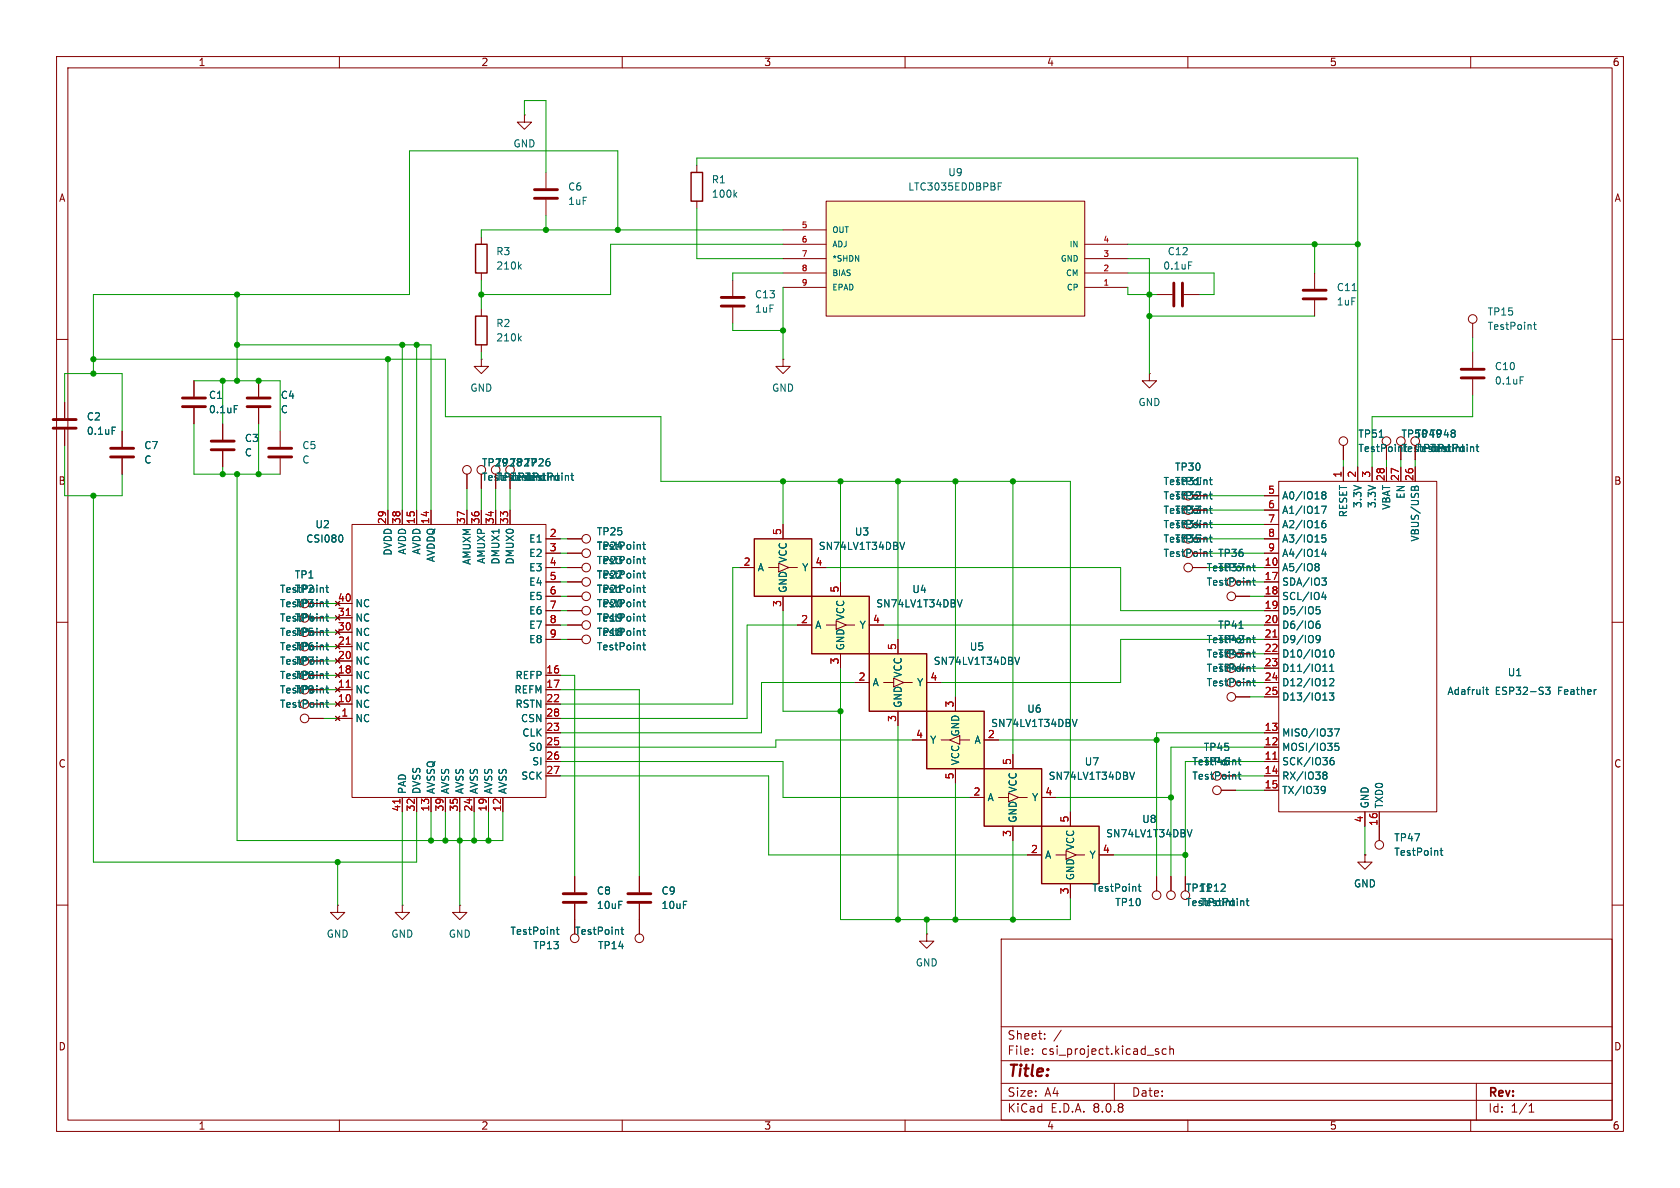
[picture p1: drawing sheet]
<svg xmlns="http://www.w3.org/2000/svg" width="297mm" height="210mm" viewBox="0 0 297 210" stroke-linecap="round" stroke-linejoin="round" font-family="sans-serif">
<g fill="none" stroke="#840000" stroke-width=".18">
<path d="M10 10h277v190h-277zM12 12h273v186h-273zM60 10v2M110 10v2M160 10v2M210 10v2M260 10v2M10 60h2M285 60h2M10 110h2M285 110h2M10 160h2"/>
<path d="M177 166h108v32h-108zM285 160h2M60 198v2M110 198v2M160 198v2M177 194.5h108M177 191.5h108M177 187.5h108M177 181.5h108M182.5 186.3v.1M182.5 185.5v.1M184.7 183.6v.1"/>
<path d="M184.7 182.8v.1M187.6 182.1l-1.3 2M197 191.5v3M204.5 185.9l.3 .1 .1 .2-.2 .2h-.3M204.5 185.4l.3 .1M206.2 185.5l-.5-.1-.2 .3v.4l.1 .2h.6M206.8 185.5l.2-.1 .4 .1 .1 .9M206.8 184.9v1.5M210 198v2M260 198v2M261 191.5v6.5M270.3 196.6h.9"/>
<path d="M270.3 195.5l.4-.4v1.5"/>
</g>
<path d="M221.6 99.6v1.1l.3 .2M221.4 100.1h.5" fill="none" stroke="#006464" stroke-width=".18"/>
<path d="M174 135.9h10.1v10.2h-10.1z" fill="#ffffc2"/>
<path d="M84.1 55.9h2v5.1h-2zM84.1 43.2h2v5.1h-2zM174 135.9h10.1v10.2h-10.1z" fill="none" stroke="#840000" stroke-width=".25"/>
<g fill="none" stroke="#840000" stroke-width=".18">
<path d="M85.1 41.9v1.3M85.1 48.3v1.2M85.1 54.6v1.3M85.1 63.5v1.3h1.3l-1.3 1.2-1.3-1.2h1.3M85.1 63.5h.1M85.1 61v1.2M179.1 133.4v2.5M171.4 141h2.6M176.5 141h1.8M178.3 140.2l1.8 .8-1.8 .7zM179.1 146.1v2.5M180.1 141h1.5"/>
<path d="M184.1 141h2.6"/>
</g>
<path d="M91.8 59.8l.4 .5M91.8 47.1l.4 .5M92.2 59.4l-.5 .5M92.2 46.7l-.5 .5M199.7 136.5l.4 1.3 .5-1.3" fill="none" stroke="#006464" stroke-width=".18"/>
<path d="M163.8 125.7h10.2v10.2h-10.2z" fill="#ffffc2"/>
<path d="M163.8 125.7h10.2v10.2h-10.2z" fill="none" stroke="#840000" stroke-width=".25"/>
<path d="M161.3 130.8h2.5M166.4 130.8h1.5M167.9 130.8l1.8-.8v1.6zM168.9 123.2v2.5M168.9 135.9v2.5M169.7 130.8h1.7M174 130.8h2.5" fill="none" stroke="#840000" stroke-width=".18"/>
<path d="M189.6 127.2l.4 1.2 .4-1.2" fill="none" stroke="#006464" stroke-width=".18"/>
<path d="M153.7 115.6h10.1v10.1h-10.1z" fill="#ffffc2"/>
<path d="M122.2 30.5h2v5.1h-2zM153.7 115.6h10.1v10.1h-10.1z" fill="none" stroke="#840000" stroke-width=".25"/>
<g fill="none" stroke="#840000" stroke-width=".18">
<path d="M92.7 20.3v1.3h1.3l-1.3 1.3-1.3-1.3h1.3M92.7 20.3h.1M96.5 30.5v2.8M96.5 35.3v2.8M123.2 29.2v1.3M123.2 35.6v1.2M129.5 49.5v2.8M129.5 54.4v2.8M232.4 48.3v2.8M232.4 53.1v2.8M45.7 67.3v2.8M45.7 72.1v2.8"/>
<path d="M49.5 76.2v2.8M138.4 63.5v1.3h1.3l-1.3 1.2-1.2-1.2h1.2M138.4 63.5h.1M49.5 81v2.8M62.2 92.7h34.3v48.3h-34.3zM68.6 90.2v2.5M71.1 90.2v2.5M73.7 90.2v2.5M76.2 90.2v2.5M82.5 90.2v2.5M85.1 90.2v2.5M87.6 90.2v2.5"/>
<path d="M90.2 83.8v2.6M90.2 90.2v2.5M96.5 95.3h2.6M96.5 97.8h2.6M223.5 87.6h2.6M223.5 90.2h2.6M223.5 92.7h2.6M223.5 95.3h2.6M223.5 97.8h2.6M226.1 85.1h27.9v58.4h-27.9zM237.5 82.6v2.5M240 82.6v2.5"/>
<path d="M242.6 82.6v2.5M245.1 82.6v2.5M247.6 82.6v2.5M250.2 82.6v2.5M59.3 113.9l.8 .8M59.7 119.4h2.5M59.7 116.8h2.5M59.7 114.3h2.5M59.7 111.8h2.5M59.7 109.2h2.5M59.7 106.7h2.5M60.1 113.9l-.8 .8"/>
<path d="M96.5 105.4h2.6M96.5 100.3h2.6M96.5 102.9h2.6M96.5 108h2.6M96.5 110.5h2.6M96.5 113h2.6M96.5 119.4h2.6M158 119.9l1.8 .8-1.8 .7zM158.7 113v2.6M210.8 100.3h2.6M218.4 105.4h2.6M223.5 105.4h2.6"/>
<path d="M223.5 100.3h2.6M223.5 102.9h2.6M223.5 108h2.6M223.5 110.5h2.6M223.5 113h2.6M223.5 115.6h2.6M223.5 118.1h2.6M54.6 127h2.5M59.3 126.6l.8 .8M59.3 121.5l.8 .8M59.7 127h2.5M59.7 124.5h2.5"/>
<path d="M59.7 121.9h2.5M60.1 126.6l-.8 .8M60.1 121.5l-.8 .8M96.5 134.6h2.6M96.5 132.1h2.6M96.5 129.5h2.6M96.5 137.2h2.6M96.5 127h2.6M96.5 124.5h2.6M96.5 121.9h2.6M151.1 120.7h2.6M156.2 120.7h1.8"/>
<path d="M158.7 125.7v2.6M159.8 120.7h1.5M163.8 120.7h2.6M215.9 139.7h2.5M218.4 123.2h2.6M223.5 120.7h2.6M223.5 139.7h2.6M223.5 123.2h2.6M223.5 134.6h2.6M223.5 132.1h2.6M223.5 129.5h2.6M223.5 137.2h2.6"/>
<path d="M71.1 141v2.5M73.7 141v2.5M76.2 141v2.5M78.7 141v2.5M81.3 141v2.5M83.8 141v2.5M86.4 141v2.5M88.9 141v2.5M204.5 154.9v2.6M207 154.9v2.6M209.5 154.9v2.6M241.3 151.1v1.3h1.3l-1.3 1.3-1.3-1.3h1.3"/>
<path d="M241.3 151.1h.1M241.3 143.5v2.6M243.8 143.5v5.1M59.7 160v1.3h1.3l-1.3 1.3-1.3-1.3h1.3M59.7 160h.1M71.1 160v1.3h1.3l-1.3 1.3-1.3-1.3h1.3M71.1 160h.1M163.8 165.1v1.3h1.3l-1.3 1.2-1.2-1.2h1.2M163.8 165.1h.1"/>
<circle cx="90.2" cy="83.1" r=".76"/>
<circle cx="210.1" cy="100.3" r=".76"/>
<circle cx="217.7" cy="105.4" r=".76"/>
<circle cx="53.8" cy="127" r=".76"/>
<circle cx="215.1" cy="139.7" r=".76"/>
<circle cx="217.7" cy="123.2" r=".76"/>
<circle cx="204.5" cy="158.2" r=".76"/>
<circle cx="207" cy="158.2" r=".76"/>
<circle cx="209.5" cy="158.2" r=".76"/>
<circle cx="243.8" cy="149.4" r=".76"/>
</g>
<g fill="none" stroke="#006464" stroke-width=".18">
<path d="M129.9 34.4l.4 .5M130.3 34l-.5 .5M239.1 51.4h.7M60.4 94.6l.2 .4-.2 .8M100.9 84.1h.5M101.1 83.6v1.1l.3 .2M213.8 92.4h.5M213.8 89.9h.5M213.8 97.5h.5M213.8 95h.5M213.8 87.4h.5M214 89.5v1.1l.3 .1"/>
<path d="M214 86.9v1.1l.3 .2M214 92v1.1l.3 .2M214 94.6v1l.3 .2M214 97.1v1.1l.3 .2M232.6 99.7l.4-.1 .1 .2 .1 .1-.2 .3M233.6 89.5h.9l-.6 1.2M233.9 87.5l-.2-.3 .2-.3h.3l.2 .3-.2 .3M233.9 87.5l-.2 .2v.4l.2 .1 .4-.1 .1-.1v-.3l-.2-.2M233.9 87.5h.3M234 97l-.3 .9h.8M234.3 97.5v.9M234.3 92l-.4 .1a.86 .86 0 0 0 0 1.2l.4-.1 .1-.5-.2-.2h-.3l-.2 .2"/>
<path d="M234.3 94.6h-.6v.6l.2-.2 .4 .1 .1 .2-.1 .4-.1 .1-.5-.1M250.1 86.2l.2-.3 .3 .1 .2 .7M250.1 86.2l-.2-.2-.3 .1-.1 .6M250.1 86.2v.5M57.6 109h.5M57.6 111.5h.5M57.6 114h.5M57.6 116.6h.5M57.6 119.1h.5M57.6 103.9h.5M57.6 106.4h.5M57.8 106v1.1l.3 .2"/>
<path d="M57.8 108.5v1.1l.3 .2M57.8 111.1v1.1l.3 .1M57.8 113.6v1.1l.3 .2M57.8 118.7v1.1l.3 .2M57.8 103.4v1.1l.3 .2M57.8 116.1v1.1l.3 .2M179.4 116.2l.4 1.3 .4-1.3M221.4 117.8h.5M221.4 102.6h.5M221.6 102.2v1.1l.3 .1M221.6 117.4v1.1l.3 .2M221.6 120v1l.3 .2"/>
<path d="M232.6 100.1l.1 .1M232.7 107.3h.6M232.7 107.8l.4-.1 .3 .3-.1 .5h-.6M232.7 110.4l.4-.1 .3 .2-.1 .5-.4 .1-.2-.2M232.7 112.5l.2-.2 .4 .2a.84 .84 0 0 1-.3 1.1h-.2M232.7 100.2h.3M232.7 100.2h-.1M233 100.2l.2 .2-.1 .4-.1 .1-.4-.1M233.3 109.8l-.4 .1-.2 .2M233.4 112.9l-.3 .2-.4-.1M233.7 102.2h.8l-.5 .5 .4 .1 .1 .4-.3 .2h-.3M233.9 118.7h.7"/>
<path d="M234 104.7l-.3 .9h.8M234.3 105.1v.9M235.1 118.7h.7M235.1 117.8l.3-.4v1.3M235.3 114.9h.1a.68 .68 0 0 1 .4 .6 .68 .68 0 0 1-.4 .6 .84 .84 0 0 1-.1-1.2zM57.6 124.2h.5M57.6 121.7h.5M57.8 121.2v1.1l.3 .2M57.8 123.8v1.1l.3 .1M218.9 134.4h.5M218.9 136.9h.5M219.1 133.9v1.1l.3 .2"/>
<path d="M219.1 136.5v1.1l.3 .1M221.4 120.4h.5M233.7 139.1l.3-.1 .2 .1a.84 .84 0 0 1-.3 1.2h-.2M233.9 136.8l.2 .2M233.9 136.7l.2-.2h.4l.1 .3-.3 .2M234.1 137l-.2 .3M234.1 137h.2M234.3 139.6l-.3 .2-.3-.1M234.3 137l.3 .3-.1 .3-.4 .1-.2-.2M235 122.5h.8l-.4 .5 .3 .1v.5l-.1 .2-.6-.2M235.1 120.1l.5-.1 .2 .3-.8 .9h.8M235.7 133.9l-.3 .1a.86 .86 0 0 0 0 1.2l.4-.1 .1-.4-.3-.3-.3 .1-.2 .2"/>
<path d="M235.9 128.8h.9l-.6 1.3M236.6 131.4h-.6v.6l.2-.1h.4l.1 .2-.1 .4-.1 .2-.5-.2M262.7 121.9h.4M262.8 121.5v1.1l.3 .2M273.2 121.5h.8l-.4 .5 .4 .1v.5l-.2 .2-.6-.2M201.2 156.7h.5M201.4 156.3v1.1l.3 .2M217.9 158.8v1.1l.3 .2M217.9 159.2l.3 .3-.1 .5-.2 .1-.3-.1M218.2 159.2l-.6 .2M218.7 158.8v.1M218.7 159.2v.9"/>
<path d="M219.3 159.4l.2-.2 .3 .1 .1 .8M219.3 159.2v.9M220.3 159.2h.5M220.5 158.8v1.1l.3 .2M254.6 150.4h.5M254.8 149.9v1.1l.3 .2"/>
</g>
<path d="M94.5 35.1h4.1M94.5 33.5h4.1M127.5 54.1h4.1M127.5 52.6h4.1M230.4 51.3h4M230.4 52.8h4M43.7 71.9h4.1M43.7 70.4h4.1M47.5 79.2h4.1M47.5 80.8h4.1" fill="none" stroke="#840000" stroke-width=".51"/>
<path d="M61.2 113.9h.7M61.2 108.8h.7M225 112.6h.8M61.2 121.5h.7M225 134.2h.8M70.7 141.3v.7" fill="none" stroke="#a90000" stroke-width=".18"/>
<path d="M146 35.6h45.8v20.3h-45.8z" fill="#ffffc2"/>
<g fill="none" stroke="#840000" stroke-width=".18">
<path d="M146 35.6h45.8v20.3h-45.8zM138.4 50.8h7.6M138.4 48.3h7.6M138.4 45.7h7.6M138.4 43.2h7.6M138.4 40.6h7.6M191.8 50.8h7.6M191.8 48.3h7.6M191.8 45.7h7.6M191.8 43.2h7.6M82.5 83.8v2.6M85.1 83.8v2.6"/>
<path d="M87.6 83.8v2.6M100.3 108h2.6M100.3 110.5h2.6M100.3 113h2.6"/>
<circle cx="82.5" cy="83.1" r=".76"/>
<circle cx="85.1" cy="83.1" r=".76"/>
<circle cx="87.6" cy="83.1" r=".76"/>
<circle cx="103.6" cy="107.9" r=".76"/>
<circle cx="103.6" cy="113" r=".76"/>
<circle cx="103.6" cy="110.5" r=".76"/>
</g>
<g fill="none" stroke="#006464" stroke-width=".18">
<path d="M176.5 32.9h.4M176.5 32.3h.6M113.6 109h.5M113.6 111.5h.5M113.6 114h.5M113.8 108.5v1.1l.3 .2M113.8 111.1v1.1l.3 .1M113.8 113.6v1.1l.3 .2M219 111.1h.8M221.4 115.3h.5M221.4 112.8h.5M221.6 112.3v1.1l.3 .2"/>
<path d="M221.6 114.9v1.1l.3 .1"/>
</g>
<path d="M184.1 146.1h10.2v10.1h-10.2z" fill="#ffffc2"/>
<path d="M184.1 146.1h10.2v10.1h-10.2z" fill="none" stroke="#840000" stroke-width=".25"/>
<g fill="none" stroke="#840000" stroke-width=".18">
<path d="M11.4 71.1v2.8M11.4 75.9v2.8M21.6 76.2v2.8M34.3 67.3v2.8M34.3 72.1v2.8M203.2 66v1.3h1.3l-1.3 1.3-1.3-1.3h1.3M203.2 66h.1M245.1 78.7v2.6M247.6 78.7v2.6M250.2 78.7v2.6M260.3 62.2v2.8M260.3 67.1v2.8"/>
<path d="M21.6 81v2.8M100.3 95.3h2.6M100.3 97.8h2.6M100.3 105.4h2.6M100.3 102.9h2.6M100.3 100.3h2.6M101.6 154.9v2.8M101.6 159.8v5.3M113 154.9v2.8M113 159.8v5.3M181.6 151.1h2.5M186.7 151.1h1.8"/>
<path d="M188.5 150.4l1.7 .7-1.7 .8zM189.2 143.5v2.6M189.2 156.2v2.6M190.2 151.1h1.6M194.3 151.1h2.5"/>
<circle cx="245.1" cy="78" r=".76"/>
<circle cx="247.6" cy="78" r=".76"/>
<circle cx="250.2" cy="78" r=".76"/>
<circle cx="103.6" cy="95.2" r=".76"/>
<circle cx="103.6" cy="97.8" r=".76"/>
<circle cx="103.6" cy="102.9" r=".76"/>
<circle cx="103.6" cy="100.3" r=".76"/>
<circle cx="103.6" cy="105.4" r=".76"/>
<circle cx="101.6" cy="165.9" r=".76"/>
<circle cx="113" cy="165.9" r=".76"/>
</g>
<g fill="none" stroke="#006464" stroke-width=".18">
<path d="M19.8 75.5h.6M41.4 71.7h.6M260.9 79h.5M261.1 78.6v1l.3 .2M268.7 66.6h.7M113.6 96.3h.5M113.6 98.8h.5M113.8 95.8v1.1l.3 .2M113.8 98.4v1.1l.3 .1M113.6 106.4h.5M113.6 103.9h.5M113.6 101.3h.5"/>
<path d="M113.8 100.9v1.1l.3 .2M113.8 103.4v1.1l.3 .2M113.8 106v1.1l.3 .2M209.9 146.7l.4 1.2 .4-1.2M98.3 164.3h.5M98.5 163.9v1.1l.3 .2M109.8 164.3h.5M110 163.9v1.1l.3 .2"/>
</g>
<path d="M9.4 75.7h4.1M9.4 74.2h4.1M19.6 79.2h4M32.3 71.9h4M32.3 70.4h4M258.3 65.3h4.1M258.3 66.8h4.1M19.6 80.8h4M99.6 159.5h4M99.6 158h4M111 159.5h4.1M111 158h4.1" fill="none" stroke="#840000" stroke-width=".51"/>
<path d="M133.3 95.3h10.2v10.1h-10.2z" fill="#ffffc2"/>
<path d="M133.3 95.3h10.2v10.1h-10.2z" fill="none" stroke="#840000" stroke-width=".25"/>
<path d="M204.5 52.1h2.8M209.3 52.1h2.8M137.7 99.6l1.7 .7-1.7 .8zM138.4 92.7v2.6M130.8 100.3h2.5M135.9 100.3h1.8M138.4 105.4v2.6M139.4 100.3h1.6M143.5 100.3h2.5M81.3 160v1.3h1.2l-1.2 1.3-1.3-1.3h1.3M81.3 160h.1" fill="none" stroke="#840000" stroke-width=".18"/>
<path d="M210.1 46.3h.6M159.1 95.9l.4 1.2 .4-1.2" fill="none" stroke="#006464" stroke-width=".18"/>
<path d="M207.5 50v4.1M209 50v4.1" fill="none" stroke="#840000" stroke-width=".51"/>
<path d="M143.5 105.4h10.2v10.2h-10.2z" fill="#ffffc2"/>
<path d="M143.5 105.4h10.2v10.2h-10.2z" fill="none" stroke="#840000" stroke-width=".25"/>
<g fill="none" stroke="#840000" stroke-width=".18">
<path d="M260.3 57.2v2.5M11.4 71.1v2.8M11.4 75.9v2.8M21.6 76.2v2.8M34.3 67.3v2.8M34.3 72.1v2.8M39.4 74.9v2.8M39.4 79.8v2.8M45.7 67.3v2.8M45.7 72.1v2.8M237.5 78.7v2.6M245.1 78.7v2.6"/>
<path d="M247.6 78.7v2.6M250.2 78.7v2.6M21.6 81v2.8M68.6 90.2v2.5M71.1 90.2v2.5M73.7 90.2v2.5M76.2 90.2v2.5M82.5 83.8v2.6M82.5 90.2v2.5M85.1 83.8v2.6M85.1 90.2v2.5M87.6 83.8v2.6"/>
<path d="M87.6 90.2v2.5M90.2 83.8v2.6M90.2 90.2v2.5M96.5 97.8h2.6M96.5 95.3h2.6M100.3 97.8h2.6M100.3 95.3h2.6M138.4 92.7v2.6M223.5 97.8h2.6M223.5 95.3h2.6M223.5 87.6h2.6M223.5 90.2h2.6"/>
<path d="M223.5 92.7h2.6M237.5 82.6v2.5M240 82.6v2.5M242.6 82.6v2.5M245.1 82.6v2.5M247.6 82.6v2.5M250.2 82.6v2.5M59.3 113.9l.8 .8M59.7 119.4h2.5M59.7 116.8h2.5M59.7 114.3h2.5M59.7 111.8h2.5"/>
<path d="M59.7 109.2h2.5M59.7 106.7h2.5M60.1 113.9l-.8 .8M96.5 110.5h2.6M96.5 100.3h2.6M96.5 102.9h2.6M96.5 105.4h2.6M96.5 113h2.6M96.5 108h2.6M96.5 119.4h2.6M100.3 110.5h2.6M100.3 100.3h2.6"/>
<path d="M100.3 102.9h2.6M100.3 105.4h2.6M100.3 113h2.6M100.3 108h2.6M130.8 100.3h2.5M138.4 105.4v2.6M141 110.5h2.5M143.5 100.3h2.5M146 110.5h1.8M147.8 109.7l1.8 .8-1.8 .8zM148.6 102.9v2.5M148.6 115.6v2.5"/>
<path d="M149.6 110.5h1.5M153.7 110.5h2.5M158.7 113v2.6M210.8 100.3h2.6M218.4 105.4h2.6M223.5 110.5h2.6M223.5 100.3h2.6M223.5 102.9h2.6M223.5 105.4h2.6M223.5 113h2.6M223.5 108h2.6M223.5 115.6h2.6"/>
<path d="M223.5 118.1h2.6M54.6 127h2.5M59.3 126.6l.8 .8M59.3 121.5l.8 .8M59.7 127h2.5M59.7 124.5h2.5M59.7 121.9h2.5M60.1 126.6l-.8 .8M60.1 121.5l-.8 .8M96.5 127h2.6M96.5 124.5h2.6M96.5 121.9h2.6"/>
<path d="M96.5 129.5h2.6M96.5 132.1h2.6M96.5 134.6h2.6M96.5 137.2h2.6M151.1 120.7h2.6M158.7 125.7v2.6M161.3 130.8h2.5M163.8 120.7h2.6M168.9 123.2v2.5M168.9 135.9v2.5M174 130.8h2.5M179.1 133.4v2.5"/>
<path d="M215.9 139.7h2.5M218.4 123.2h2.6M223.5 129.5h2.6M223.5 132.1h2.6M223.5 134.6h2.6M223.5 137.2h2.6M223.5 120.7h2.6M223.5 139.7h2.6M223.5 123.2h2.6M71.1 141v2.5M73.7 141v2.5M76.2 141v2.5"/>
<path d="M78.7 141v2.5M81.3 141v2.5M83.8 141v2.5M86.4 141v2.5M88.9 141v2.5M101.6 154.9v2.8M101.6 159.8v5.3M113 154.9v2.8M113 159.8v5.3M171.4 141h2.6M179.1 146.1v2.5M181.6 151.1h2.5"/>
<path d="M184.1 141h2.6M189.2 143.5v2.6M189.2 156.2v2.6M194.3 151.1h2.5M204.5 154.9v2.6M207 154.9v2.6M209.5 154.9v2.6M241.3 151.1h.1M241.3 143.5v2.6M243.8 143.5v5.1"/>
<circle cx="260.4" cy="56.4" r=".76"/>
<circle cx="237.5" cy="78" r=".76"/>
</g>
<g fill="none" stroke="#006464" stroke-width=".18">
<path d="M271.1 57.4h.5M271.3 57v1.1l.3 .1M19.8 75.5h.6M41.4 71.7h.6M243.8 77.3h.8M260.9 79h.5M261.1 78.6v1l.3 .2M60.4 94.6l.2 .4-.2 .8M100.9 84.1h.5M101.1 83.6v1.1l.3 .2M113.6 98.8h.5M113.6 96.3h.5"/>
<path d="M113.8 95.8v1.1l.3 .2M113.8 98.4v1.1l.3 .1M159.1 95.9l.4 1.2 .4-1.2M213.8 84.8h.5M213.8 92.4h.5M213.8 89.9h.5M213.8 97.5h.5M213.8 95h.5M213.8 87.4h.5M214 84.4v1.1l.3 .2M214 86.9v1.1l.3 .2M214 89.5v1.1l.3 .1"/>
<path d="M214 92v1.1l.3 .2M214 94.6v1l.3 .2M214 97.1v1.1l.3 .2M221.6 99.6v1.1l.3 .2M232.6 99.7l.4-.1 .1 .2 .1 .1-.2 .3M233.6 89.5h.9l-.6 1.2M233.9 87.5l-.2-.3 .2-.3h.3l.2 .3-.2 .3M233.9 87.5l-.2 .2v.4l.2 .1 .4-.1 .1-.1v-.3l-.2-.2M233.9 87.5h.3M234 97l-.3 .9h.8M234.3 97.5v.9M234.3 92l-.4 .1a.86 .86 0 0 0 0 1.2l.4-.1 .1-.5-.2-.2h-.3l-.2 .2"/>
<path d="M234.3 94.6h-.6v.6l.2-.2 .4 .1 .1 .2-.1 .4-.1 .1-.5-.1M250.1 86.2l.2-.3 .3 .1 .2 .7M250.1 86.2l-.2-.2-.3 .1-.1 .6M250.1 86.2v.5M57.6 103.9h.5M57.6 106.4h.5M57.6 114h.5M57.6 111.5h.5M57.6 109h.5M57.6 119.1h.5M57.6 116.6h.5M57.8 103.4v1.1l.3 .2"/>
<path d="M57.8 106v1.1l.3 .2M57.8 113.6v1.1l.3 .2M57.8 111.1v1.1l.3 .1M57.8 108.5v1.1l.3 .2M57.8 116.1v1.1l.3 .2M57.8 118.7v1.1l.3 .2M113.6 101.3h.5M113.6 103.9h.5M113.6 106.4h.5M113.6 114h.5M113.6 111.5h.5M113.6 109h.5"/>
<path d="M113.8 100.9v1.1l.3 .2M113.8 103.4v1.1l.3 .2M113.8 106v1.1l.3 .2M113.8 108.5v1.1l.3 .2M113.8 111.1v1.1l.3 .1M113.8 113.6v1.1l.3 .2M169.2 106l.5 1.3 .4-1.3M179.4 116.2l.4 1.3 .4-1.3M219 111.1h.8M221.4 115.3h.5M221.4 112.8h.5M221.4 117.8h.5"/>
<path d="M221.4 100.1h.5M221.4 102.6h.5M221.6 102.2v1.1l.3 .1M221.6 112.3v1.1l.3 .2M221.6 114.9v1.1l.3 .1M221.6 117.4v1.1l.3 .2M221.6 120v1l.3 .2M232.6 100.1l.1 .1M232.7 107.3h.6M232.7 112.5l.2-.2 .4 .2a.84 .84 0 0 1-.3 1.1h-.2M232.7 110.4l.4-.1 .3 .2-.1 .5-.4 .1-.2-.2M232.7 107.8l.4-.1 .3 .3-.1 .5h-.6"/>
<path d="M232.7 100.2h.3M232.7 100.2h-.1M233 100.2l.2 .2-.1 .4-.1 .1-.4-.1M233.3 109.8l-.4 .1-.2 .2M233.4 112.9l-.3 .2-.4-.1M233.7 102.2h.8l-.5 .5 .4 .1 .1 .4-.3 .2h-.3M233.9 118.7h.7M234 104.7l-.3 .9h.8M234.3 105.1v.9M235.1 118.7h.7M235.1 117.8l.3-.4v1.3M235.3 114.9h.1a.68 .68 0 0 1 .4 .6 .68 .68 0 0 1-.4 .6 .84 .84 0 0 1-.1-1.2z"/>
<path d="M57.6 121.7h.5M57.6 124.2h.5M57.8 121.2v1.1l.3 .2M57.8 123.8v1.1l.3 .1M189.6 127.2l.4 1.2 .4-1.2M199.7 136.5l.4 1.3 .5-1.3M218.9 134.4h.5M218.9 136.9h.5M219.1 133.9v1.1l.3 .2M219.1 136.5v1.1l.3 .1M221.4 120.4h.5M233.7 139.1l.3-.1 .2 .1a.84 .84 0 0 1-.3 1.2h-.2"/>
<path d="M233.9 136.8l.2 .2M233.9 136.7l.2-.2h.4l.1 .3-.3 .2M234.1 137l-.2 .3M234.1 137h.2M234.3 139.6l-.3 .2-.3-.1M234.3 137l.3 .3-.1 .3-.4 .1-.2-.2M235 122.5h.8l-.4 .5 .3 .1v.5l-.1 .2-.6-.2M235.1 120.1l.5-.1 .2 .3-.8 .9h.8M235.7 133.9l-.3 .1a.86 .86 0 0 0 0 1.2l.4-.1 .1-.4-.3-.3-.3 .1-.2 .2M235.9 128.8h.9l-.6 1.3M236.6 131.4h-.6v.6l.2-.1h.4l.1 .2-.1 .4-.1 .2-.5-.2M262.7 121.9h.4"/>
<path d="M262.8 121.5v1.1l.3 .2M273.2 121.5h.8l-.4 .5 .4 .1v.5l-.2 .2-.6-.2M201.2 156.7h.5M201.4 156.3v1.1l.3 .2M209.9 146.7l.4 1.2 .4-1.2M217.9 158.8v1.1l.3 .2M217.9 159.2l.3 .3-.1 .5-.2 .1-.3-.1M218.2 159.2l-.6 .2M218.7 158.8v.1M218.7 159.2v.9M219.3 159.4l.2-.2 .3 .1 .1 .8M219.3 159.2v.9"/>
<path d="M220.3 159.2h.5M220.5 158.8v1.1l.3 .2M254.6 150.4h.5M254.8 149.9v1.1l.3 .2M98.3 164.3h.5M98.5 163.9v1.1l.3 .2M109.8 164.3h.5M110 163.9v1.1l.3 .2"/>
</g>
<path d="M37.3 79.5h4.1M37.3 78h4.1" fill="none" stroke="#840000" stroke-width=".51"/>
<g fill="none" stroke="#009600" stroke-width=".18">
<path d="M92.7 20.3v-2.5h3.8v12.7M96.5 38.1v2.5M123.2 29.2v-1.3h116.8v54.7M123.2 36.8v8.9h15.2M41.9 52.1v15.2M85.1 49.5v5.1M109.2 40.6v-13.9h-36.8v25.4h-55.9v13.9M129.5 57.2v1.2h8.9M138.4 43.2h-30.5v8.9h-22.8M138.4 48.3h-8.9v1.2M138.4 50.8v12.7M138.4 40.6h-53.3v1.3"/>
<path d="M199.4 50.8v1.3h5.1M199.4 48.3h15.2v3.8h-2.5M199.4 45.7h3.8v20.3M199.4 43.2h40.6M203.2 55.9h29.2M232.4 43.2v5.1M260.3 59.7v2.5M11.4 78.7v8.9h10.2v-3.8M11.4 71.1v-5.1h10.2v10.2M16.5 63.5h62.2v10.2h38.1v11.4h72.4v58.4M34.3 67.3h15.2v8.9M34.3 74.9v8.9h15.2"/>
<path d="M39.4 67.3v7.6M41.9 61h34.3v29.2M45.7 74.9v8.9M68.6 63.5v26.7M71.1 61v29.2M73.7 61v29.2M85.1 62.2v1.3M260.3 69.9v3.8h-17.7v8.9M16.5 87.6v64.8h57.2v-8.9M39.4 82.6v1.2M41.9 83.8v64.8h47v-5.1M82.5 86.4v3.8"/>
<path d="M85.1 86.4v3.8M87.6 86.4v3.8M90.2 86.4v3.8M99.1 97.8h1.2M99.1 95.3h1.2M138.4 85.1v7.6M148.6 85.1v17.8M158.7 85.1v27.9M168.9 85.1v38.1M179.1 85.1v48.3M213.4 97.8h10.1M213.4 95.3h10.1"/>
<path d="M213.4 92.7h10.1M213.4 87.6h10.1M213.4 90.2h10.1M237.5 81.3v1.3M245.1 81.3v1.3M247.6 81.3v1.3M250.2 81.3v1.3M57.1 119.4h2.6M57.1 116.8h2.6M57.1 106.7h2.6M57.1 109.2h2.6M57.1 114.3h2.6"/>
<path d="M57.1 111.8h2.6M99.1 108h1.2M99.1 113h1.2M99.1 100.3h1.2M99.1 110.5h1.2M99.1 102.9h1.2M99.1 105.4h1.2M99.1 119.4h2.5v35.5M130.8 100.3h-1.3v24.2h-30.4M138.4 108v17.7h10.2M141 110.5h-8.9v16.5h-33M146 100.3h52.1v7.7h25.4"/>
<path d="M148.6 118.1v44.5h40.6v-3.8M156.2 110.5h67.3M213.4 100.3h10.1M221 115.6h2.5M221 118.1h2.5M221 102.9h2.5M221 105.4h2.5M223.5 113h-25.4v7.7h-31.7M57.1 127h2.6M57.1 124.5h2.6M57.1 121.9h2.6M99.1 134.6h39.3v6.4h33"/>
<path d="M99.1 137.2h36.8v13.9h45.7M99.1 121.9h13.9v33M151.1 120.7h-16.5v8.8h-35.5M158.7 128.3v34.3M161.3 130.8h-24.1v1.3h-38.1M168.9 138.4v24.2M176.5 130.8h28M218.4 137.2h5.1M218.4 139.7h5.1M221 120.7h2.5M221 123.2h2.5M223.5 134.6h-14v20.3"/>
<path d="M223.5 129.5h-19v25.4M223.5 132.1h-16.5v22.8M59.7 152.4v7.6M71.1 143.5v16.5M76.2 143.5v5.1M78.7 143.5v5.1M81.3 143.5v16.5M83.8 143.5v5.1M86.4 143.5v5.1M179.1 148.6v14M186.7 141h20.3M196.8 151.1h12.7"/>
<path d="M241.3 146.1v5M163.8 162.6v2.5"/>
</g>
<path d="M61.2 113.9h.7M61.2 108.8h.7M225 112.6h.8M61.2 121.5h.7M225 134.2h.8M70.7 141.3v.7" fill="none" stroke="#a90000" stroke-width=".18"/>
<g fill="#009600" stroke="#009600" stroke-width=".18">
<circle cx="138.4" cy="85.1" r=".46"/>
<circle cx="41.9" cy="61" r=".46"/>
<circle cx="41.9" cy="52.1" r=".46"/>
<circle cx="39.4" cy="83.8" r=".46"/>
<circle cx="39.4" cy="67.3" r=".46"/>
<circle cx="16.5" cy="66" r=".46"/>
<circle cx="16.5" cy="63.5" r=".46"/>
<circle cx="16.5" cy="87.6" r=".46"/>
<circle cx="86.4" cy="148.6" r=".46"/>
<circle cx="83.8" cy="148.6" r=".46"/>
<circle cx="76.2" cy="148.6" r=".46"/>
<circle cx="81.3" cy="148.6" r=".46"/>
<circle cx="78.7" cy="148.6" r=".46"/>
<circle cx="59.7" cy="152.4" r=".46"/>
<circle cx="45.7" cy="67.3" r=".46"/>
<circle cx="73.7" cy="61" r=".46"/>
<circle cx="71.1" cy="61" r=".46"/>
<circle cx="68.6" cy="63.5" r=".46"/>
<circle cx="45.7" cy="83.8" r=".46"/>
<circle cx="41.9" cy="83.8" r=".46"/>
<circle cx="41.9" cy="67.3" r=".46"/>
<circle cx="85.1" cy="52.1" r=".46"/>
<circle cx="109.2" cy="40.6" r=".46"/>
<circle cx="96.5" cy="40.6" r=".46"/>
<circle cx="138.4" cy="58.4" r=".46"/>
<circle cx="179.1" cy="162.6" r=".46"/>
<circle cx="163.8" cy="162.6" r=".46"/>
<circle cx="168.9" cy="162.6" r=".46"/>
<circle cx="158.7" cy="162.6" r=".46"/>
<circle cx="204.5" cy="130.8" r=".46"/>
<circle cx="207" cy="141" r=".46"/>
<circle cx="209.5" cy="151.1" r=".46"/>
<circle cx="240" cy="43.2" r=".46"/>
<circle cx="232.4" cy="43.2" r=".46"/>
<circle cx="203.2" cy="52.1" r=".46"/>
<circle cx="203.2" cy="55.9" r=".46"/>
<circle cx="148.6" cy="125.7" r=".46"/>
<circle cx="158.7" cy="85.1" r=".46"/>
<circle cx="148.6" cy="85.1" r=".46"/>
<circle cx="168.9" cy="85.1" r=".46"/>
<circle cx="179.1" cy="85.1" r=".46"/>
</g>
<text font-size="2.8" fill="#840000" x="178" y="190.9">Title:</text>
<g font-size="2.1" fill="#840000">
<text x="178" y="184">Sheet:</text>
<text x="178" y="186.7">File:</text>
<text x="184.1" y="186.7">csi_project.kicad_sch</text>
<text x="178" y="196.9">KiCad</text>
<text x="178" y="194.1">Size:</text>
<text x="184.7" y="194.1">A4</text>
<text x="185.7" y="196.9">E.D.A.</text>
<text x="193.3" y="196.9">8.0.8</text>
<text x="200" y="194.1">Date:</text>
<text x="263" y="194.3">Rev:</text>
<text x="263" y="196.9">Id:</text>
<text x="267.1" y="196.9">1/1</text>
</g>
<g font-size="1.8" fill="#840000">
<text x="35" y="11.9">1</text>
<text x="85" y="11.9">2</text>
<text x="135" y="11.9">3</text>
<text x="185" y="11.9">4</text>
<text x="235" y="11.9">5</text>
<text x="285" y="11.9">6</text>
<text x="10.3" y="35.9">A</text>
<text x="285.3" y="35.9">A</text>
<text x="10.3" y="85.9">B</text>
<text x="205.6" y="88.5">TestPoint</text>
<text x="285.3" y="85.9">B</text>
<text x="205.6" y="93.6">TestPoint</text>
<text x="205.6" y="91">TestPoint</text>
<text x="205.6" y="98.7">TestPoint</text>
<text x="49.4" y="107.5">TestPoint</text>
<text x="213.2" y="116.4">TestPoint</text>
<text x="49.4" y="120.2">TestPoint</text>
<text x="49.4" y="122.8">TestPoint</text>
<text x="10.3" y="135.9">C</text>
<text x="285.3" y="135.9">C</text>
<text x="10.3" y="185.9">D</text>
<text x="285.3" y="185.9">D</text>
<text x="35" y="199.9">1</text>
<text x="85" y="199.9">2</text>
<text x="135" y="199.9">3</text>
<text x="185" y="199.9">4</text>
<text x="235" y="199.9">5</text>
<text x="285" y="199.9">6</text>
</g>
<g font-size="1.8" fill="#006464">
<text x="90.7" y="26.3">GND</text>
<text x="100.3" y="33.9">C6</text>
<text x="125.7" y="32.6">R1</text>
<text x="125.7" y="35.2">100k</text>
<text x="160.5" y="33.9">LTC3035EDDBPBF</text>
<text x="167.5" y="31.3">U9</text>
<text x="100.3" y="36.4">1uF</text>
<text x="87.6" y="45.3">R3</text>
<text x="87.6" y="47.9">210k</text>
<text x="205.5" y="47.9">0.1uF</text>
<text x="206.3" y="45.3">C12</text>
<text x="133.4" y="52.9">C13</text>
<text x="236.2" y="51.7">C11</text>
<text x="87.6" y="58">R2</text>
<text x="133.4" y="55.5">1uF</text>
<text x="236.2" y="54.2">1uF</text>
<text x="262.9" y="58.5">TestPoint</text>
<text x="262.9" y="56">TP15</text>
<text x="87.6" y="60.6">210k</text>
<text x="264.2" y="65.6">C10</text>
<text x="36.8" y="70.7">C1</text>
<text x="49.5" y="70.7">C4</text>
<text x="83.1" y="69.4">GND</text>
<text x="136.4" y="69.4">GND</text>
<text x="201.2" y="72">GND</text>
<text x="264.2" y="68.2">0.1uF</text>
<text x="15.2" y="74.5">C2</text>
<text x="15.2" y="77.1">0.1uF</text>
<text x="36.8" y="73.3">0.1uF</text>
<text x="49.5" y="73.3">C</text>
<text x="240" y="77.6">TP51</text>
<text x="247.7" y="77.6">TP50 TP48</text>
<text x="250.2" y="77.6">TP49</text>
<text x="25.4" y="79.6">C7</text>
<text x="25.4" y="82.1">C</text>
<text x="43.2" y="78.3">C3</text>
<text x="43.2" y="80.9">C</text>
<text x="53.3" y="79.6">C5</text>
<text x="53.3" y="82.1">C</text>
<text x="85.1" y="82.7">TP29 TP27</text>
<text x="87.6" y="82.7">TP28 TP26</text>
<text x="207.6" y="83.4">TP30</text>
<text x="240" y="80.1">TestPoint</text>
<text x="247.7" y="80.1">TestPoint</text>
<text x="252.7" y="80.1">TestPoint</text>
<text x="85.1" y="85.2">TestPointTestPoint</text>
<text x="90.2" y="85.2">TestPoint</text>
<text x="205.6" y="86">TestPoint</text>
<text x="207.6" y="88.5">TP32</text>
<text x="207.6" y="86">TP31</text>
<text x="226.6" y="88.5">A0/IO18</text>
<text x="240.9" y="89.9" transform="rotate(-90 240.9 89.9)">3.3V</text>
<text x="243.4" y="89.9" transform="rotate(-90 243.4 89.9)">3.3V</text>
<text x="248.5" y="88.3" transform="rotate(-90 248.5 88.3)">EN</text>
<text x="55.7" y="93.6">U2</text>
<text x="105.4" y="94.8">TP25</text>
<text x="151" y="94.9">U3</text>
<text x="207.6" y="91">TP33</text>
<text x="207.6" y="93.6">TP34</text>
<text x="226.6" y="91">A1/IO17</text>
<text x="226.6" y="93.6">A2/IO16</text>
<text x="238.4" y="91.5" transform="rotate(-90 238.4 91.5)">RESET</text>
<text x="246" y="90.2" transform="rotate(-90 246 90.2)">VBAT</text>
<text x="251.1" y="95.8" transform="rotate(-90 251.1 95.8)">VBUS/USB</text>
<text x="54" y="96.1">CSI080</text>
<text x="69.4" y="98.3" transform="rotate(-90 69.4 98.3)">DVDD</text>
<text x="72" y="98.1" transform="rotate(-90 72 98.1)">AVDD</text>
<text x="74.5" y="98.1" transform="rotate(-90 74.5 98.1)">AVDD</text>
<text x="77.1" y="99.5" transform="rotate(-90 77.1 99.5)">AVDDQ</text>
<text x="83.4" y="100" transform="rotate(-90 83.4 100)">AMUXM</text>
<text x="86" y="99.8" transform="rotate(-90 86 99.8)">AMUXP</text>
<text x="88.5" y="99.9" transform="rotate(-90 88.5 99.9)">DMUX1</text>
<text x="91" y="99.9" transform="rotate(-90 91 99.9)">DMUX0</text>
<text x="93.5" y="96.1">E1</text>
<text x="93.5" y="98.7">E2</text>
<text x="93.5" y="101.2">E3</text>
<text x="105.4" y="97.4">TestPoint</text>
<text x="105.4" y="99.9">TestPoint</text>
<text x="105.4" y="97.4">TP24</text>
<text x="105.4" y="99.9">TP23</text>
<text x="133.9" y="101.2">A</text>
<text x="139.3" y="99.6" transform="rotate(-90 139.3 99.6)">VCC</text>
<text x="141.7" y="101.2">Y</text>
<text x="144.6" y="97.4">SN74LV1T34DBV</text>
<text x="205.6" y="96.1">TestPoint</text>
<text x="207.6" y="96.1">TP35</text>
<text x="213.2" y="101.2">TestPoint</text>
<text x="215.2" y="98.7">TP36</text>
<text x="215.2" y="101.2">TP37</text>
<text x="226.6" y="101.2">A5/IO8</text>
<text x="226.6" y="96.1">A3/IO15</text>
<text x="226.6" y="98.7">A4/IO14</text>
<text x="49.4" y="105">TestPoint</text>
<text x="52" y="107.5">TP3</text>
<text x="52" y="102.5">TP1</text>
<text x="52" y="105">TP2</text>
<text x="62.7" y="107.5">NC</text>
<text x="93.5" y="103.7">E4</text>
<text x="93.5" y="106.3">E5</text>
<text x="105.4" y="107.5">TestPoint</text>
<text x="105.4" y="105">TestPoint</text>
<text x="105.4" y="102.5">TestPoint</text>
<text x="105.4" y="107.5">TP20</text>
<text x="105.4" y="105">TP21</text>
<text x="105.4" y="102.5">TP22</text>
<text x="139.3" y="104.9" transform="rotate(-90 139.3 104.9)">GND</text>
<text x="154.8" y="107.6">SN74LV1T34DBV</text>
<text x="161.2" y="105">U4</text>
<text x="213.2" y="103.7">TestPoint</text>
<text x="226.6" y="103.7">SDA/IO3</text>
<text x="226.6" y="106.3">SCL/IO4</text>
<text x="49.4" y="110.1">TestPoint</text>
<text x="49.4" y="112.6">TestPoint</text>
<text x="52" y="110.1">TP4</text>
<text x="52" y="112.6">TP5</text>
<text x="62.7" y="112.6">NC</text>
<text x="62.7" y="110.1">NC</text>
<text x="93.5" y="108.8">E6</text>
<text x="93.5" y="111.4">E7</text>
<text x="93.5" y="113.9">E8</text>
<text x="105.4" y="110.1">TestPoint</text>
<text x="105.4" y="112.6">TestPoint</text>
<text x="105.4" y="110.1">TP19</text>
<text x="105.4" y="112.6">TP18</text>
<text x="144" y="111.4">A</text>
<text x="149.5" y="109.7" transform="rotate(-90 149.5 109.7)">VCC</text>
<text x="151.9" y="111.4">Y</text>
<text x="213.2" y="113.9">TestPoint</text>
<text x="215.2" y="113.9">TP42</text>
<text x="215.2" y="111.4">TP41</text>
<text x="226.6" y="108.8">D5/IO5</text>
<text x="226.6" y="111.4">D6/IO6</text>
<text x="226.6" y="113.9">D9/IO9</text>
<text x="49.4" y="115.2">TestPoint</text>
<text x="49.4" y="117.7">TestPoint</text>
<text x="52" y="115.2">TP6</text>
<text x="52" y="117.7">TP7</text>
<text x="62.7" y="117.7">NC</text>
<text x="62.7" y="115.2">NC</text>
<text x="105.4" y="115.2">TestPoint</text>
<text x="149.5" y="115.1" transform="rotate(-90 149.5 115.1)">GND</text>
<text x="159.6" y="119.9" transform="rotate(-90 159.6 119.9)">VCC</text>
<text x="165" y="117.7">SN74LV1T34DBV</text>
<text x="171.3" y="115.2">U5</text>
<text x="213.2" y="119">TestPoint</text>
<text x="215.2" y="116.4">TP43</text>
<text x="215.2" y="119">TP44</text>
<text x="226.6" y="116.4">D10/IO10</text>
<text x="226.6" y="119">D11/IO11</text>
<text x="266.5" y="119.7">U1</text>
<text x="49.4" y="125.3">TestPoint</text>
<text x="52" y="122.8">TP9</text>
<text x="52" y="120.2">TP8</text>
<text x="62.7" y="125.3">NC</text>
<text x="62.7" y="122.8">NC</text>
<text x="62.7" y="120.2">NC</text>
<text x="90.8" y="122.8">REFM</text>
<text x="91" y="120.2">REFP</text>
<text x="91" y="125.3">RSTN</text>
<text x="154.2" y="121.5">A</text>
<text x="159.6" y="125.2" transform="rotate(-90 159.6 125.2)">GND</text>
<text x="162" y="121.5">Y</text>
<text x="213.2" y="121.5">TestPoint</text>
<text x="226.6" y="121.5">D12/IO12</text>
<text x="226.6" y="124.1">D13/IO13</text>
<text x="255.8" y="123">Adafruit</text>
<text x="264.3" y="123">ESP32-S3</text>
<text x="275.5" y="123">Feather</text>
<text x="62.7" y="127.9">NC</text>
<text x="92" y="127.9">CSN</text>
<text x="92.2" y="130.4">CLK</text>
<text x="164.3" y="131.7">Y</text>
<text x="169.8" y="130.3" transform="rotate(-90 169.8 130.3)">GND</text>
<text x="172.2" y="131.7">A</text>
<text x="175.1" y="128.7">SN74LV1T34DBV</text>
<text x="181.5" y="126.2">U6</text>
<text x="226.6" y="130.4">MISO/IO37</text>
<text x="93.4" y="132.9">S0</text>
<text x="94" y="135.5">SI</text>
<text x="169.8" y="135.4" transform="rotate(-90 169.8 135.4)">VCC</text>
<text x="191.7" y="135.5">U7</text>
<text x="210.7" y="135.5">TestPoint</text>
<text x="212.7" y="132.9">TP45</text>
<text x="212.7" y="135.5">TP46</text>
<text x="226.6" y="135.5">SCK/IO36</text>
<text x="226.6" y="132.9">MOSI/IO35</text>
<text x="72" y="140.5" transform="rotate(-90 72 140.5)">PAD</text>
<text x="74.5" y="140.5" transform="rotate(-90 74.5 140.5)">DVSS</text>
<text x="77.1" y="140.5" transform="rotate(-90 77.1 140.5)">AVSSQ</text>
<text x="79.6" y="140.5" transform="rotate(-90 79.6 140.5)">AVSS</text>
<text x="82.1" y="140.5" transform="rotate(-90 82.1 140.5)">AVSS</text>
<text x="84.7" y="140.5" transform="rotate(-90 84.7 140.5)">AVSS</text>
<text x="87.2" y="140.5" transform="rotate(-90 87.2 140.5)">AVSS</text>
<text x="89.8" y="140.5" transform="rotate(-90 89.8 140.5)">AVSS</text>
<text x="92.1" y="138">SCK</text>
<text x="174.5" y="141.8">A</text>
<text x="179.9" y="140.2" transform="rotate(-90 179.9 140.2)">VCC</text>
<text x="182.4" y="141.8">Y</text>
<text x="185.3" y="138.1">SN74LV1T34DBV</text>
<text x="210.7" y="138">TestPoint</text>
<text x="226.6" y="138">RX/IO38</text>
<text x="226.6" y="140.6">TX/IO39</text>
<text x="242.2" y="143" transform="rotate(-90 242.2 143)">GND</text>
<text x="244.7" y="143" transform="rotate(-90 244.7 143)">TXD0</text>
<text x="179.9" y="145.5" transform="rotate(-90 179.9 145.5)">GND</text>
<text x="195.4" y="148.2">SN74LV1T34DBV</text>
<text x="201.8" y="145.7">U8</text>
<text x="246.4" y="148.9">TP47</text>
<text x="184.7" y="152">A</text>
<text x="190.1" y="155.7" transform="rotate(-90 190.1 155.7)">GND</text>
<text x="190.1" y="150.4" transform="rotate(-90 190.1 150.4)">VCC</text>
<text x="192.5" y="152">Y</text>
<text x="246.4" y="151.5">TestPoint</text>
<text x="105.4" y="158.3">C8</text>
<text x="105.4" y="160.9">10uF</text>
<text x="116.8" y="158.3">C9</text>
<text x="116.8" y="160.9">10uF</text>
<text x="193" y="157.8">TestPoint</text>
<text x="197.1" y="160.4">TP10</text>
<text x="209.6" y="160.4">TestPoint</text>
<text x="209.6" y="157.8">TP11</text>
<text x="212.1" y="157.8">TP12</text>
<text x="239.3" y="157.1">GND</text>
<text x="57.7" y="166">GND</text>
<text x="69.1" y="166">GND</text>
<text x="79.2" y="166">GND</text>
<text x="90.1" y="165.5">TestPoint</text>
<text x="94.2" y="168">TP13</text>
<text x="101.6" y="165.5">TestPoint</text>
<text x="105.6" y="168">TP14</text>
<text x="161.8" y="171">GND</text>
</g>
<g font-size="1.8" fill="#a90000">
<text x="224.1" y="87.4">5</text>
<text x="224.1" y="89.9">6</text>
<text x="237.2" y="84.5" transform="rotate(-90 237.2 84.5)">1</text>
<text x="239.8" y="84.5" transform="rotate(-90 239.8 84.5)">2</text>
<text x="242.3" y="84.5" transform="rotate(-90 242.3 84.5)">3</text>
<text x="244.9" y="85.1" transform="rotate(-90 244.9 85.1)">28</text>
<text x="247.4" y="85.1" transform="rotate(-90 247.4 85.1)">27</text>
<text x="249.9" y="85.1" transform="rotate(-90 249.9 85.1)">26</text>
<text x="68.3" y="92.8" transform="rotate(-90 68.3 92.8)">29</text>
<text x="70.9" y="92.8" transform="rotate(-90 70.9 92.8)">38</text>
<text x="73.4" y="92.8" transform="rotate(-90 73.4 92.8)">15</text>
<text x="75.9" y="92.8" transform="rotate(-90 75.9 92.8)">14</text>
<text x="82.3" y="92.8" transform="rotate(-90 82.3 92.8)">37</text>
<text x="84.8" y="92.8" transform="rotate(-90 84.8 92.8)">36</text>
<text x="87.4" y="92.8" transform="rotate(-90 87.4 92.8)">34</text>
<text x="89.9" y="92.8" transform="rotate(-90 89.9 92.8)">33</text>
<text x="97.1" y="95">2</text>
<text x="138.2" y="94.7" transform="rotate(-90 138.2 94.7)">5</text>
<text x="224.1" y="92.5">7</text>
<text x="224.1" y="95">8</text>
<text x="97.1" y="97.5">3</text>
<text x="97.1" y="100.1">4</text>
<text x="131.4" y="100.1">2</text>
<text x="144.1" y="100.1">4</text>
<text x="223.5" y="100.1">10</text>
<text x="224.1" y="97.5">9</text>
<text x="59.6" y="106.4">40</text>
<text x="97.1" y="102.6">5</text>
<text x="97.1" y="105.2">6</text>
<text x="97.1" y="107.7">7</text>
<text x="138.2" y="107.4" transform="rotate(-90 138.2 107.4)">3</text>
<text x="148.3" y="104.8" transform="rotate(-90 148.3 104.8)">5</text>
<text x="223.5" y="102.6">17</text>
<text x="223.5" y="105.2">18</text>
<text x="223.5" y="107.7">19</text>
<text x="59.6" y="111.5">30</text>
<text x="59.6" y="109">31</text>
<text x="97.1" y="110.2">8</text>
<text x="97.1" y="112.8">9</text>
<text x="141.5" y="110.2">2</text>
<text x="154.2" y="110.2">4</text>
<text x="223.5" y="110.2">20</text>
<text x="223.5" y="112.8">21</text>
<text x="59.6" y="119.1">18</text>
<text x="59.6" y="116.6">20</text>
<text x="59.6" y="114">21</text>
<text x="96.5" y="119.1">16</text>
<text x="148.3" y="117.5" transform="rotate(-90 148.3 117.5)">3</text>
<text x="158.5" y="115" transform="rotate(-90 158.5 115)">5</text>
<text x="223.5" y="115.3">22</text>
<text x="223.5" y="117.9">23</text>
<text x="59.6" y="124.2">10</text>
<text x="59.6" y="121.7">11</text>
<text x="96.5" y="121.7">17</text>
<text x="96.5" y="124.2">22</text>
<text x="151.7" y="120.4">2</text>
<text x="164.4" y="120.4">4</text>
<text x="168.7" y="125.2" transform="rotate(-90 168.7 125.2)">3</text>
<text x="223.5" y="120.4">24</text>
<text x="223.5" y="122.9">25</text>
<text x="60.3" y="126.7">1</text>
<text x="96.5" y="129.3">23</text>
<text x="96.5" y="131.8">25</text>
<text x="96.5" y="126.7">28</text>
<text x="158.5" y="127.7" transform="rotate(-90 158.5 127.7)">3</text>
<text x="161.9" y="130.6">4</text>
<text x="174.6" y="130.6">2</text>
<text x="223.5" y="131.8">12</text>
<text x="223.5" y="129.3">13</text>
<text x="96.5" y="134.4">26</text>
<text x="96.5" y="136.9">27</text>
<text x="168.7" y="137.9" transform="rotate(-90 168.7 137.9)">5</text>
<text x="178.8" y="135.3" transform="rotate(-90 178.8 135.3)">5</text>
<text x="223.5" y="134.4">11</text>
<text x="223.5" y="136.9">14</text>
<text x="70.9" y="143.6" transform="rotate(-90 70.9 143.6)">41</text>
<text x="73.4" y="143.6" transform="rotate(-90 73.4 143.6)">32</text>
<text x="75.9" y="143.6" transform="rotate(-90 75.9 143.6)">13</text>
<text x="78.5" y="143.6" transform="rotate(-90 78.5 143.6)">39</text>
<text x="81" y="143.6" transform="rotate(-90 81 143.6)">35</text>
<text x="83.6" y="143.6" transform="rotate(-90 83.6 143.6)">24</text>
<text x="86.1" y="143.6" transform="rotate(-90 86.1 143.6)">19</text>
<text x="88.6" y="143.6" transform="rotate(-90 88.6 143.6)">12</text>
<text x="172" y="140.7">2</text>
<text x="184.7" y="140.7">4</text>
<text x="223.5" y="139.4">15</text>
<text x="178.8" y="148" transform="rotate(-90 178.8 148)">3</text>
<text x="189" y="145.5" transform="rotate(-90 189 145.5)">5</text>
<text x="241" y="145.5" transform="rotate(-90 241 145.5)">4</text>
<text x="243.6" y="146.1" transform="rotate(-90 243.6 146.1)">16</text>
<text x="182.2" y="150.9">2</text>
<text x="194.9" y="150.9">4</text>
<text x="189" y="158.2" transform="rotate(-90 189 158.2)">3</text>
</g>
<g font-size="1.4" fill="#a90000">
<text x="141.6" y="40.4">5</text>
<text x="141.6" y="42.9">6</text>
<text x="141.6" y="45.5">7</text>
<text x="195" y="45.5">3</text>
<text x="195" y="42.9">4</text>
<text x="141.6" y="48">8</text>
<text x="141.6" y="50.5">9</text>
<text x="195" y="50.5">1</text>
<text x="195" y="48">2</text>
</g>
<g font-size="1.4" fill="#006464">
<text x="147.1" y="41.4">OUT</text>
<text x="147.1" y="43.9">ADJ</text>
<text x="147.1" y="46.5">*SHDN</text>
<text x="187.4" y="46.5">GND</text>
<text x="189" y="43.9">IN</text>
<text x="147.1" y="49">BIAS</text>
<text x="147.1" y="51.5">EPAD</text>
<text x="188.3" y="49">CM</text>
<text x="188.5" y="51.5">CP</text>
</g>
</svg>
